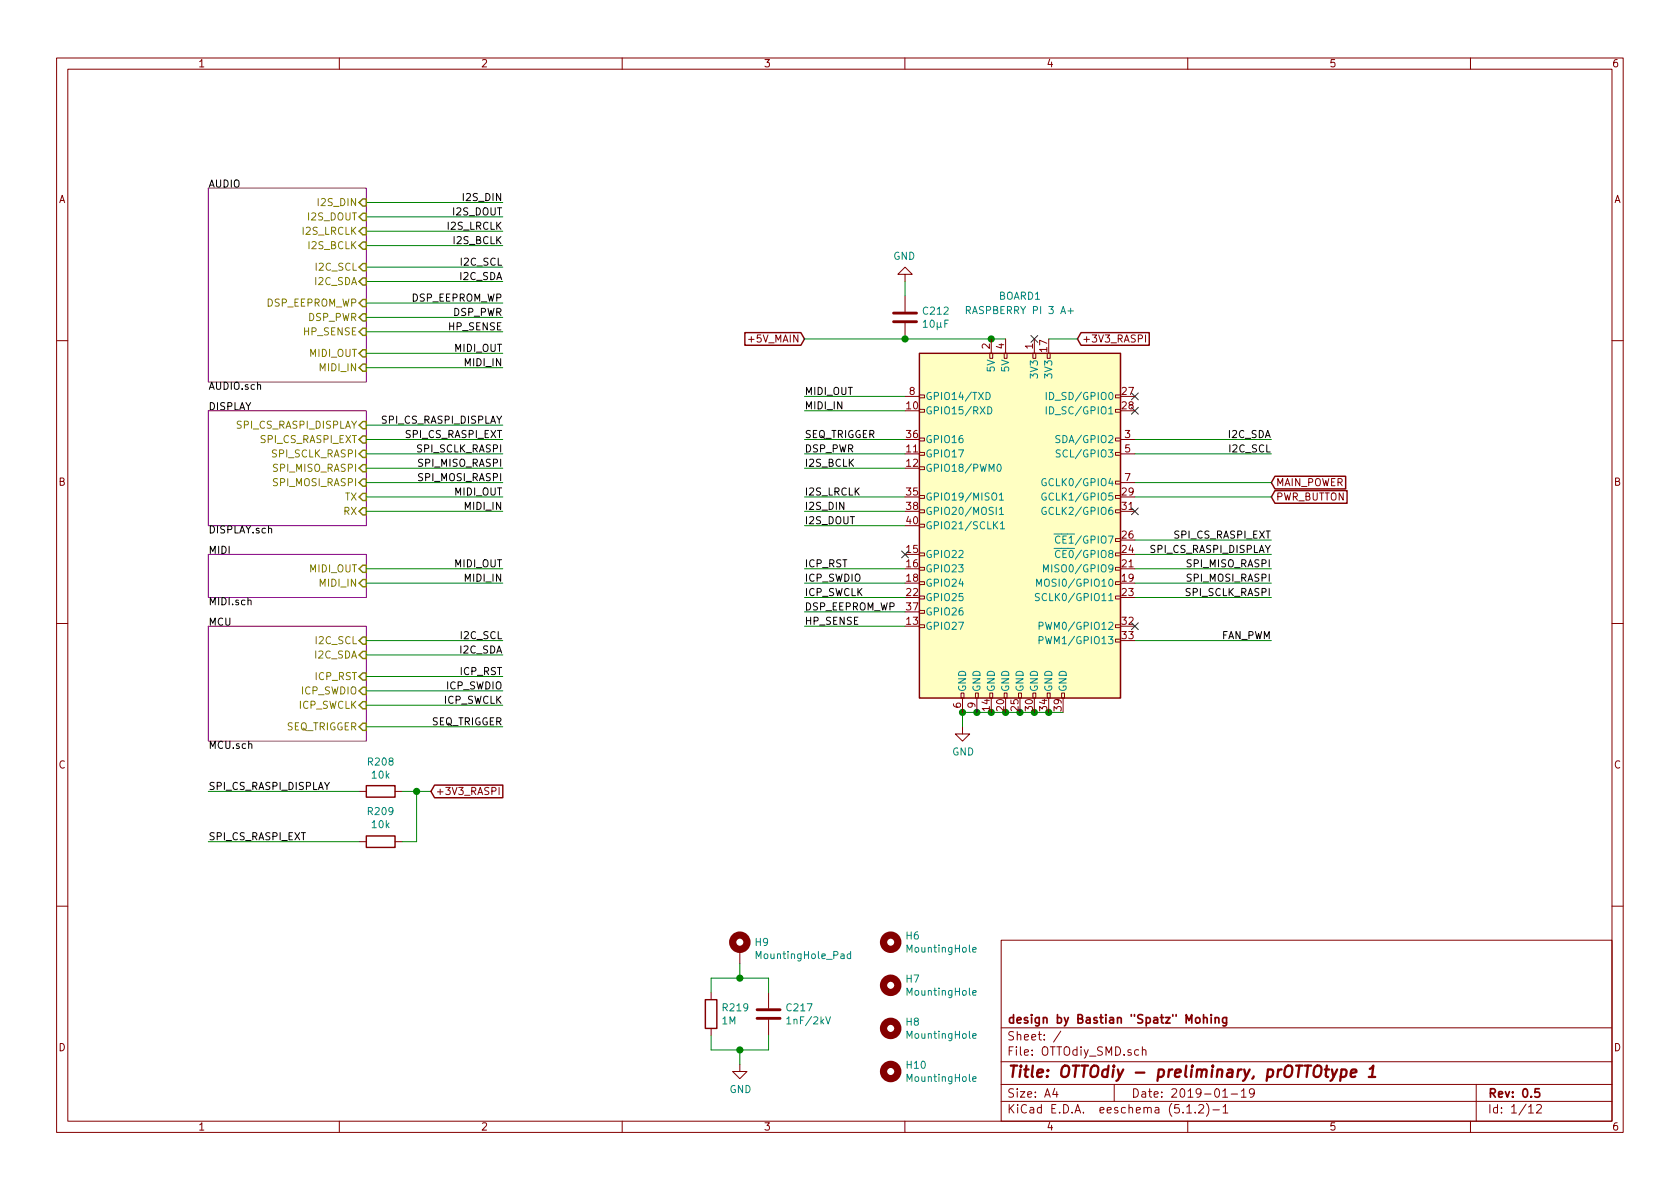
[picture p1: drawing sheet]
<svg xmlns="http://www.w3.org/2000/svg" width="297mm" height="210mm" viewBox="0 0 297 210" stroke-linecap="round" stroke-linejoin="round" font-family="sans-serif">
<g fill="none" stroke="#840000" stroke-width=".18">
<path d="M10 10.3h277v189.9h-277zM12 12.2h273v186.1h-273zM60 10.3v1.9M110 10.3v1.9M160 10.3v1.9M210 10.3v1.9M260 10.3v1.9M160 48.5h1.3l-1.3-1.3-1.3 1.3h1.3v1.3M160 52.3v2.8M160 57.1v2.8M175.3 59.9v2.6M177.8 59.9v2.6"/>
<path d="M182.9 59.9v2.6M202.5 59.2v1.3M10 60.2h2M160 70.1h2.6M162.6 77.5h.8v.5h-.8zM162.6 72.4h.8v.5h-.8zM162.6 69.8h.8v.6h-.8zM175 62.5h.5v.9h-.5zM177.5 62.5h.6v.9h-.6zM182.6 62.5h.5v.9h-.5zM185.2 62.5h.5v.9h-.5zM197.2 77.5h.9v.5h-.9z"/>
<path d="M197.2 72.4h.9v.5h-.9zM197.2 69.8h.9v.6h-.9zM198.1 77.7h2.6M285 60.2h2M162.6 97.8h.8v.5h-.8zM162.6 92.7h.8v.5h-.8zM162.6 90.2h.8v.5h-.8zM162.6 87.6h.8v.5h-.8zM162.6 82.5h.8v.6h-.8zM162.6 80h.8v.5h-.8zM197.2 97.8h.9v.5h-.9zM197.2 95.2h.9v.6h-.9z"/>
<path d="M197.2 90.2h.9v.5h-.9zM197.2 87.6h.9v.5h-.9zM197.2 85.1h.9v.5h-.9zM197.2 80h.9v.5h-.9zM198.1 80.3h2.6M198.1 85.3h2.6M10 110.3h2M162.6 110.5h.8v.5h-.8zM162.6 107.9h.8v.6h-.8zM162.6 105.4h.8v.5h-.8zM162.6 102.9h.8v.5h-.8zM162.6 100.3h.8v.5h-.8z"/>
<path d="M197.2 113h.9v.5h-.9zM197.2 110.5h.9v.5h-.9zM197.2 105.4h.9v.5h-.9zM197.2 102.9h.9v.5h-.9zM197.2 100.3h.9v.5h-.9zM285 110.3h2M63.5 139.9h1.3M69.8 139.9h1.3M88.2 139.2v1.3M169.9 122.5h.5v.9h-.5zM170.2 128.5v1.3h1.2l-1.2 1.3-1.3-1.3h1.3M170.2 123.4v2.6"/>
<path d="M172.5 122.5h.5v.9h-.5zM172.7 123.4v2.6M175 122.5h.5v.9h-.5zM177.5 122.5h.6v.9h-.6zM180.1 122.5h.5v.9h-.5zM182.6 122.5h.5v.9h-.5zM185.2 122.5h.5v.9h-.5zM187.7 122.5h.5v.9h-.5zM63.5 148.8h1.3M69.8 148.8h1.3M10 160.2h2M125.7 175.5v1.3"/>
<path d="M130.8 167.9v2.5M135.9 175.5v2.8M177 166.3h108v32h-108zM285 160.2h2M60 198.3v1.9M110 198.3v1.9M125.7 181.9v1.2M130.8 188.2v1.3h1.3l-1.3 1.2-1.3-1.2h1.3M135.9 180.3v2.8M160 198.3v1.9M177 194.8h108M177 191.8h108"/>
<path d="M177 187.8h108M177 181.8h108M186.5 192.5l-.4 1h1M186.8 193v1M187.6 182.3l-1.3 2M197 191.8v3M201.3 185.7l-.4-.1-.3 .3 .1 .6 .2 .1 .4-.1M202 185.7l.2-.1 .3 .1 .1 .9M202 185.1v1.5M209.8 195.8l.5-.5v1.5M209.8 196.8h.9M210 198.3v1.9"/>
<path d="M211.3 196.7v.1M212 195.5l.2-.2h.3l.3 .5-.9 1h.9M213.3 195.1a1.71 1.71 0 0 1 0 2.3M214.5 196.3h1.1M216.2 194h.8M216.3 195.8l.4-.5v1.5M216.3 196.8h.8M217.7 193.5h1.1M219.5 193l.4-.5v1.5M219.5 194h.8M221.8 193.2l-.3 .3h-.3l-.3-.3v-.4l.2-.2 .4-.1 .2 .2a1.13 1.13 0 0 1-.2 1.2l-.4 .1M260 198.3v1.9"/>
<path d="M261 191.8v6.5M270.3 195.8l.4-.5v1.5M270.3 196.8h.8M271.7 195.5l.2-.2h.4l.2 .5-.9 1h.9"/>
</g>
<path d="M212.8 179.4v1.5M214.1 179.4v.2M214.1 179.9v1M214.9 179.9v1M216.9 179.9v1.2l-.3 .3h-.4M212.8 180.1l.2-.2 .4 .1v.9M214.9 180.1v-.1a.37 .37 0 0 1 .6 .1v.8M216.9 180l-.5-.1-.2 .3v.6l.2 .1 .5-.1M272.2 192.5h-.8v.7l.2-.1 .5 .1 .1 .2v.5l-.2 .1-.6-.1" fill="none" stroke="#840000" stroke-width=".3"/>
<path d="M236.4 189.1l-.9 1.8-.3 .2M237.2 189.2l.6-.1 .2 .2 .1 .2-.2 .8a.69 .69 0 0 1-.9 0M237.2 189.1l-.2 2M238.8 189.8l1-.2v-.4h-.8l-.2 1 .2 .2 .6-.1M242 190.4h1.2M242.2 189l.6-.6-.2 2" fill="none" stroke="#840000" stroke-width=".41"/>
<path d="M36.8 33.3h28v34.3h-28zM36.8 72.6h28v20.4h-28zM36.8 98h28v7.7h-28zM36.8 110.7h28v20.4h-28z" fill="none" stroke="#840084" stroke-width=".18"/>
<g fill="none" stroke="#848400" stroke-width=".25">
<path d="M64.1 35.2h.7v1.2h-.7l-.6-.6zM64.1 37.7h.7v1.3h-.7l-.6-.7zM64.1 40.3h.7v1.2h-.7l-.6-.6zM64.1 42.8h.7v1.3h-.7l-.6-.7zM64.1 46.6h.7v1.3h-.7l-.6-.7zM64.1 49.1h.7v1.3h-.7l-.6-.6zM64.1 58h.7v1.3h-.7l-.6-.6zM64.1 53h.7v1.2h-.7l-.6-.6zM64.1 55.5h.7v1.3h-.7l-.6-.7zM64.1 74.5h.7v1.3h-.7l-.6-.6zM64.1 79.6h.7v1.3h-.7l-.6-.6zM64.1 77.1h.7v1.3h-.7l-.6-.7z"/>
<path d="M64.1 64.4h.7v1.3h-.7l-.6-.7zM64.1 61.8h.7v1.3h-.7l-.6-.6zM64.1 99.9h.7v1.3h-.7l-.6-.6zM64.1 82.2h.7v1.2h-.7l-.6-.6zM64.1 84.7h.7v1.3h-.7l-.6-.7zM64.1 89.8h.7v1.3h-.7l-.6-.7zM64.1 87.2h.7v1.3h-.7l-.6-.6zM64.1 112.6h.7v1.3h-.7l-.6-.6zM64.1 115.2h.7v1.3h-.7l-.6-.7zM64.1 119h.7v1.3h-.7l-.6-.7zM64.1 102.5h.7v1.3h-.7l-.6-.7zM64.1 124.1h.7v1.2h-.7l-.6-.6z"/>
<path d="M64.1 121.5h.7v1.3h-.7l-.6-.6zM64.1 127.9h.7v1.3h-.7l-.6-.7z"/>
</g>
<path d="M43.8 106.2l.2-.1 .3 .1 .1 .8" fill="none" stroke="#000" stroke-width=".18"/>
<path d="M131.7 58.8h9.9l.6 1.1-.6 1.2h-9.9zM191.1 58.8h12.1v2.3h-12.1l-.6-1.2zM162.6 62.5h35.5v60.9h-35.5zM225.4 86.8h12.8v2.2h-12.8l-.6-1.1zM225.4 84.2h12.5v2.3h-12.5l-.6-1.2zM64.8 138.9h5v2.1h-5zM76.8 138.8h12.1v2.3h-12.1l-.6-1.2zM64.8 147.8h5v2.1h-5zM124.7 176.8h2v5.1h-2z" fill="none" stroke="#840000" stroke-width=".25"/>
<path d="M182.3 59.3l1.2 1.2M183.5 59.3l-1.2 1.2M200.1 69.5l1.2 1.2M200.1 72l1.2 1.2M201.3 69.5l-1.2 1.2M201.3 72l-1.2 1.2M159.4 97.4l1.2 1.2M160.6 97.4l-1.2 1.2M200.1 89.8l1.2 1.2M201.3 89.8l-1.2 1.2M200.1 110.1l1.2 1.2M201.3 110.1l-1.2 1.2" fill="none" stroke="#000084" stroke-width=".18"/>
<path d="M158 56.9h4.1M158 55.4h4.1M133.9 178.6h4M133.9 180.1h4" fill="none" stroke="#840000" stroke-width=".51"/>
<g fill="#008400" stroke="#008400" stroke-width=".25">
<circle cx="160" cy="59.9" r=".51"/>
<circle cx="73.7" cy="139.9" r=".51"/>
<circle cx="172.7" cy="126" r=".51"/>
<circle cx="170.2" cy="126" r=".51"/>
<circle cx="185.4" cy="126" r=".51"/>
<circle cx="182.9" cy="126" r=".51"/>
<circle cx="180.3" cy="126" r=".51"/>
<circle cx="177.8" cy="126" r=".51"/>
<circle cx="175.3" cy="59.9" r=".51"/>
<circle cx="175.3" cy="126" r=".51"/>
<circle cx="130.8" cy="173" r=".51"/>
<circle cx="130.8" cy="185.7" r=".51"/>
</g>
<g fill="none" stroke="#008400" stroke-width=".18">
<path d="M64.8 35.8h24.1M64.8 38.3h24.1M64.8 40.9h24.1M64.8 43.4h24.1M64.8 47.2h24.1M64.8 49.8h24.1M64.8 58.7h24.1M64.8 53.6h24.1M64.8 56.1h24.1M142.2 59.9h35.6M160 49.8v2.5M185.4 59.9h5.1"/>
<path d="M64.8 75.2h24.1M64.8 77.7h24.1M64.8 62.5h24.1M64.8 65h24.1M142.2 77.7h17.8M142.2 70.1h17.8M142.2 72.6h17.8M200.7 77.7h24.1M64.8 80.3h24.1M64.8 82.8h24.1M64.8 85.3h24.1M64.8 87.9h24.1"/>
<path d="M64.8 90.4h24.1M142.2 80.3h17.8M142.2 82.8h17.8M142.2 87.9h17.8M142.2 90.4h17.8M142.2 93h17.8M200.7 80.3h24.1M200.7 85.3h24.1M200.7 95.5h24.1M200.7 98h24.1M200.7 87.9h24.1M64.8 100.6h24.1"/>
<path d="M64.8 103.1h24.1M64.8 113.3h24.1M64.8 115.8h24.1M64.8 119.6h24.1M142.2 100.6h17.8M142.2 103.1h17.8M142.2 105.7h17.8M142.2 110.7h17.8M142.2 108.2h17.8M200.7 100.6h24.1M200.7 103.1h24.1M200.7 113.3h24.1"/>
<path d="M200.7 105.7h24.1M36.8 139.9h26.7M64.8 122.2h24.1M64.8 124.7h24.1M64.8 128.5h24.1M71.1 139.9h5.1M73.7 139.9v8.9h-2.6M188 126h-17.8v2.5M36.8 148.8h26.7M125.7 175.5v-2.5h10.2v2.5M130.8 170.4v2.6M125.7 183.1v2.6h10.2v-2.6"/>
<path d="M130.8 185.7v2.5"/>
</g>
<g fill="none" stroke="#840000" stroke-width="1.3">
<circle cx="130.8" cy="166.6" r="1.27"/>
<circle cx="157.5" cy="166.6" r="1.27"/>
<circle cx="157.5" cy="174.2" r="1.27"/>
<circle cx="157.5" cy="189.5" r="1.27"/>
<circle cx="157.5" cy="181.9" r="1.27"/>
</g>
<g fill="none" stroke="#008484" stroke-width=".18">
<path d="M170.9 54.9l.6-.1v-.5l-.2-.1h-.4v1.3M188.8 55h1M174.3 69.4a.64 .64 0 0 1 .8 .6 .64 .64 0 0 1-.8 .7zM174.7 71.9a.64 .64 0 0 1 .7 .7 .64 .64 0 0 1-.7 .6zM185 69.4v1.3M185 71.9v1.3M187.4 77.1l-.5-.1-.2 .3 .1 .3 .6 .2v.4l-.3 .1-.4-.1M187.5 79.6l-.5-.1-.2 .2v.3l.6 .3 .1 .3-.3 .2h-.5M175.8 92.8l.6 .7M176.4 82.2l.2-.1a.67 .67 0 0 1 .4 .6 .67 .67 0 0 1-.4 .7l-.3-.5zM176.4 92.2l-.7 .8M176.7 87.5l.4-.3v1.2"/>
<path d="M176.7 90.1l.4-.4v1.3M176.7 88.4h.7M176.7 91h.7M176.9 92.6l.3-.4v1.3M176.9 93.5h.7M184.9 87.2a.59 .59 0 0 0-.7 .6 .59 .59 0 0 0 .7 .6l.1-.5h-.3M184.9 89.8a.59 .59 0 0 0-.7 .6 .59 .59 0 0 0 .7 .5l.1-.5h-.3M184.9 84.7a.59 .59 0 0 0-.7 .6 .59 .59 0 0 0 .7 .5l.1-.4h-.3M186.4 97h1.2M186.4 94.4h1.2M187.4 97.5a.6 .6 0 0 0-.8 .4 .6 .6 0 0 0 .5 .7l.3-.1M187.4 94.9a.6 .6 0 0 0-.8 .4 .6 .6 0 0 0 .5 .8l.3-.2"/>
<path d="M183.3 103.7v-1.3l.4 .9 .4-.9v1.3M183.7 110.7l.7-.1v-.4l-.2-.2h-.5v1.3M183.7 113.2l.7-.1v-.4l-.2-.1h-.5v1.2M183.8 105l-.5-.1-.2 .2 .1 .4 .5 .2 .1 .3-.3 .2h-.4M184.5 101.1v-1.2l.4 .9 .4-.9v1.2M146 179.8l.4 1.3 .4-1.3M150.4 168.7h-.4l-.2 .2 .1 .6h.5M150.4 168.2v1.3M172 167.9l.6-.1-.1-.2-.3-.1-.2 .2 .1 .6h.4M172 175.6l.6-.1-.1-.3h-.3l-.2 .1 .1 .6h.4M172 183.2l.6-.1-.1-.3h-.3l-.2 .2 .1 .6h.4M172 190.8l.6-.1-.1-.3h-.3l-.2 .2 .1 .6h.4"/>
</g>
<path d="M162.6 62.5h35.5v60.9h-35.5z" fill="#ffffc2" stroke="#ffffc2" stroke-width=".18"/>
<text font-size="2.8" fill="#840000" x="178" y="190.5">Title: OTTOdiy - preliminary, prOTTOtype 1</text>
<g font-size="2.1" fill="#840000">
<text x="178" y="184">Sheet: /</text>
<text x="178" y="181">design by Bastian &quot;Spatz&quot; Mohing</text>
<text x="178" y="186.7">File: OTTOdiy_SMD.sch</text>
<text x="178" y="196.9">KiCad E.D.A. eeschema (5.1.2)-1</text>
<text x="178" y="194.1">Size: A4</text>
<text x="200" y="194.1">Date: 2019-01-19</text>
<text x="263" y="194.1">Rev: 0.5</text>
<text x="263" y="196.9">Id: 1/12</text>
</g>
<g font-size="1.8" fill="#840000">
<text x="35" y="11.9">1</text>
<text x="85" y="11.9">2</text>
<text x="135" y="11.9">3</text>
<text x="185" y="11.9">4</text>
<text x="235" y="11.9">5</text>
<text x="285" y="11.9">6</text>
<text x="10.4" y="35.9">A</text>
<text x="285.4" y="35.9">A</text>
<text x="132.8" y="60.6">+5V_MAIN</text>
<text x="175" y="61.7" transform="rotate(-90 175 61.7)">2</text>
<text x="177.5" y="61.7" transform="rotate(-90 177.5 61.7)">4</text>
<text x="182.6" y="61.7" transform="rotate(-90 182.6 61.7)">1</text>
<text x="185.2" y="62.2" transform="rotate(-90 185.2 62.2)">17</text>
<text x="191.3" y="60.6">+3V3_RASPI</text>
<text x="160.8" y="69.8">8</text>
<text x="198.4" y="69.8">27</text>
<text x="160.3" y="72.4">10</text>
<text x="160.3" y="77.5">36</text>
<text x="198.4" y="72.4">28</text>
<text x="198.9" y="77.5">3</text>
<text x="160.3" y="80">11</text>
<text x="160.3" y="82.5">12</text>
<text x="198.9" y="80">5</text>
<text x="10.4" y="85.9">B</text>
<text x="160.3" y="87.6">35</text>
<text x="198.4" y="87.6">29</text>
<text x="198.9" y="85.1">7</text>
<text x="225.6" y="88.5">PWR_BUTTON</text>
<text x="225.6" y="86">MAIN_POWER</text>
<text x="285.4" y="85.9">B</text>
<text x="160.3" y="90.2">38</text>
<text x="160.3" y="92.7">40</text>
<text x="198.4" y="95.2">26</text>
<text x="198.4" y="90.2">31</text>
<text x="160.3" y="97.8">15</text>
<text x="160.3" y="100.3">16</text>
<text x="198.4" y="100.3">21</text>
<text x="198.4" y="97.8">24</text>
<text x="160.3" y="102.9">18</text>
<text x="160.3" y="105.4">22</text>
<text x="160.3" y="107.9">37</text>
<text x="198.4" y="102.9">19</text>
<text x="198.4" y="105.4">23</text>
<text x="160.3" y="110.5">13</text>
<text x="198.4" y="110.5">32</text>
<text x="198.4" y="113">33</text>
<text x="169.9" y="125.2" transform="rotate(-90 169.9 125.2)">6</text>
<text x="172.5" y="125.2" transform="rotate(-90 172.5 125.2)">9</text>
<text x="175" y="125.7" transform="rotate(-90 175 125.7)">14</text>
<text x="177.5" y="125.7" transform="rotate(-90 177.5 125.7)">20</text>
<text x="180.1" y="125.7" transform="rotate(-90 180.1 125.7)">25</text>
<text x="182.6" y="125.7" transform="rotate(-90 182.6 125.7)">30</text>
<text x="185.2" y="125.7" transform="rotate(-90 185.2 125.7)">34</text>
<text x="187.7" y="125.7" transform="rotate(-90 187.7 125.7)">39</text>
<text x="10.4" y="135.9">C</text>
<text x="285.4" y="135.9">C</text>
<text x="77" y="140.6">+3V3_RASPI</text>
<text x="10.4" y="185.9">D</text>
<text x="285.4" y="185.9">D</text>
<text x="35" y="199.9">1</text>
<text x="85" y="199.9">2</text>
<text x="135" y="199.9">3</text>
<text x="185" y="199.9">4</text>
<text x="235" y="199.9">5</text>
<text x="285" y="199.9">6</text>
</g>
<g font-size="1.8">
<text x="36.8" y="33.2">AUDIO</text>
<text x="82.2" y="35.6">I2S_DIN</text>
<text x="79.3" y="40.6">I2S_LRCLK</text>
<text x="80.2" y="38.1">I2S_DOUT</text>
<text x="80.3" y="43.2">I2S_BCLK</text>
<text x="81.6" y="47">I2C_SCL</text>
<text x="72.8" y="53.3">DSP_EEPROM_WP</text>
<text x="81.4" y="49.5">I2C_SDA</text>
<text x="79.5" y="58.4">HP_SENSE</text>
<text x="80.2" y="55.9">DSP_PWR</text>
<text x="80.4" y="62.2">MIDI_OUT</text>
<text x="82.4" y="64.8">MIDI_IN</text>
<text x="36.8" y="68.9">AUDIO.sch</text>
<text x="142.2" y="69.8">MIDI_OUT</text>
<text x="36.8" y="72.5">DISPLAY</text>
<text x="67.6" y="74.9">SPI_CS_RASPI_DISPLAY</text>
<text x="71.8" y="77.5">SPI_CS_RASPI_EXT</text>
<text x="142.2" y="72.4">MIDI_IN</text>
<text x="142.2" y="77.5">SEQ_TRIGGER</text>
<text x="217.3" y="77.5">I2C_SDA</text>
<text x="73.9" y="80">SPI_SCLK_RASPI</text>
<text x="74.1" y="82.5">SPI_MISO_RASPI</text>
<text x="142.2" y="82.5">I2S_BCLK</text>
<text x="142.2" y="80">DSP_PWR</text>
<text x="217.5" y="80">I2C_SCL</text>
<text x="74.1" y="85.1">SPI_MOSI_RASPI</text>
<text x="80.4" y="87.6">MIDI_OUT</text>
<text x="142.2" y="87.6">I2S_LRCLK</text>
<text x="36.8" y="94.3">DISPLAY.sch</text>
<text x="82.4" y="90.2">MIDI_IN</text>
<text x="142.2" y="90.2">I2S_DIN</text>
<text x="142.2" y="92.7">I2S_DOUT</text>
<text x="207.7" y="95.2">SPI_CS_RASPI_EXT</text>
<text x="36.8" y="97.9">MIDI</text>
<text x="80.4" y="100.3">MIDI_OUT</text>
<text x="142.2" y="100.3">ICP_RST</text>
<text x="203.5" y="97.8">SPI_CS_RASPI_DISPLAY</text>
<text x="210" y="100.3">SPI_MISO_RASPI</text>
<text x="36.8" y="107">MIDI.sch</text>
<text x="82.4" y="102.9">MIDI_IN</text>
<text x="142.2" y="102.9">ICP_SWDIO</text>
<text x="142.2" y="105.4">ICP_SWCLK</text>
<text x="142.2" y="107.9">DSP_EEPROM_WP</text>
<text x="209.8" y="105.4">SPI_SCLK_RASPI</text>
<text x="210" y="102.9">SPI_MOSI_RASPI</text>
<text x="36.8" y="110.6">MCU</text>
<text x="81.6" y="113">I2C_SCL</text>
<text x="142.2" y="110.5">HP_SENSE</text>
<text x="215.8" y="113">FAN_PWM</text>
<text x="81.4" y="119.4">ICP_RST</text>
<text x="81.4" y="115.6">I2C_SDA</text>
<text x="78.5" y="124.5">ICP_SWCLK</text>
<text x="79" y="121.9">ICP_SWDIO</text>
<text x="76.1" y="128.3">SEQ_TRIGGER</text>
<text x="36.8" y="132.4">MCU.sch</text>
<text x="36.8" y="139.7">SPI_CS_RASPI_DISPLAY</text>
<text x="36.8" y="148.6">SPI_CS_RASPI_EXT</text>
</g>
<g font-size="1.8" fill="#848400">
<text x="53.6" y="41.5">I2S_LRCLK</text>
<text x="54.6" y="39">I2S_DOUT</text>
<text x="56.6" y="36.4">I2S_DIN</text>
<text x="54.7" y="44.1">I2S_BCLK</text>
<text x="56" y="47.9">I2C_SCL</text>
<text x="55.8" y="50.4">I2C_SDA</text>
<text x="47.1" y="54.2">DSP_EEPROM_WP</text>
<text x="53.8" y="59.3">HP_SENSE</text>
<text x="54.5" y="56.8">DSP_PWR</text>
<text x="54.8" y="63.1">MIDI_OUT</text>
<text x="56.8" y="65.7">MIDI_IN</text>
<text x="41.9" y="75.8">SPI_CS_RASPI_DISPLAY</text>
<text x="46.2" y="78.4">SPI_CS_RASPI_EXT</text>
<text x="48.2" y="80.9">SPI_SCLK_RASPI</text>
<text x="48.5" y="83.4">SPI_MISO_RASPI</text>
<text x="48.5" y="86">SPI_MOSI_RASPI</text>
<text x="61" y="88.5">TX</text>
<text x="60.8" y="91.1">RX</text>
<text x="54.8" y="101.2">MIDI_OUT</text>
<text x="56.8" y="103.8">MIDI_IN</text>
<text x="56" y="113.9">I2C_SCL</text>
<text x="55.8" y="116.5">I2C_SDA</text>
<text x="52.8" y="125.3">ICP_SWCLK</text>
<text x="53.3" y="122.8">ICP_SWDIO</text>
<text x="55.8" y="120.3">ICP_RST</text>
<text x="50.5" y="129.2">SEQ_TRIGGER</text>
</g>
<g font-size="1.8" fill="#008484">
<text x="157.9" y="45.9">GND</text>
<text x="176.6" y="53">BOARD1</text>
<text x="163.3" y="55.6">C212</text>
<text x="163.4" y="58">10µF</text>
<text x="171.6" y="55.5">RASPBERRY PI 3 A+</text>
<text x="175.9" y="65.7" transform="rotate(-90 175.9 65.7)">5V</text>
<text x="178.4" y="65.7" transform="rotate(-90 178.4 65.7)">5V</text>
<text x="163.6" y="70.7">GPIO14/TXD</text>
<text x="183.5" y="66.6" transform="rotate(-90 183.5 66.6)">3V3</text>
<text x="186" y="70.7">ID_SD/GPIO0</text>
<text x="186.1" y="66.6" transform="rotate(-90 186.1 66.6)">3V3</text>
<text x="163.6" y="73.3">GPIO15/RXD</text>
<text x="186" y="73.3">ID_SC/GPIO1</text>
<text x="163.6" y="80.9">GPIO17</text>
<text x="163.6" y="83.4">GPIO18/PWM0</text>
<text x="163.6" y="78.4">GPIO16</text>
<text x="187.5" y="78.4">SDA/GPIO2</text>
<text x="187.7" y="80.9">SCL/GPIO3</text>
<text x="163.6" y="88.5">GPIO19/MISO1</text>
<text x="185.2" y="88.5">GCLK1/GPIO5</text>
<text x="185.2" y="86">GCLK0/GPIO4</text>
<text x="163.6" y="91.1">GPIO20/MOSI1</text>
<text x="163.6" y="93.6">GPIO21/SCLK1</text>
<text x="185.2" y="91.1">GCLK2/GPIO6</text>
<text x="163.6" y="98.7">GPIO22</text>
<text x="163.6" y="101.2">GPIO23</text>
<text x="185.7" y="101.2">MISO0/GPIO9</text>
<text x="187.8" y="98.7">CE0/GPIO8</text>
<text x="187.8" y="96.1">CE1/GPIO7</text>
<text x="163.6" y="103.8">GPIO24</text>
<text x="163.6" y="106.3">GPIO25</text>
<text x="184.4" y="106.3">SCLK0/GPIO11</text>
<text x="184.7" y="103.8">MOSI0/GPIO10</text>
<text x="163.6" y="111.4">GPIO27</text>
<text x="163.6" y="108.8">GPIO26</text>
<text x="184.9" y="111.4">PWM0/GPIO12</text>
<text x="184.9" y="113.9">PWM1/GPIO13</text>
<text x="170.8" y="122.4" transform="rotate(-90 170.8 122.4)">GND</text>
<text x="173.4" y="122.4" transform="rotate(-90 173.4 122.4)">GND</text>
<text x="175.9" y="122.4" transform="rotate(-90 175.9 122.4)">GND</text>
<text x="178.4" y="122.4" transform="rotate(-90 178.4 122.4)">GND</text>
<text x="181" y="122.4" transform="rotate(-90 181 122.4)">GND</text>
<text x="183.5" y="122.4" transform="rotate(-90 183.5 122.4)">GND</text>
<text x="186.1" y="122.4" transform="rotate(-90 186.1 122.4)">GND</text>
<text x="188.6" y="122.4" transform="rotate(-90 188.6 122.4)">GND</text>
<text x="65.2" y="135.4">R208</text>
<text x="65.8" y="137.7">10k</text>
<text x="168.4" y="133.6">GND</text>
<text x="65.2" y="144.1">R209</text>
<text x="65.8" y="146.5">10k</text>
<text x="133.6" y="167.3">H9</text>
<text x="160.2" y="166.1">H6</text>
<text x="134.1" y="169.6">MountingHole_Pad</text>
<text x="160.2" y="173.8">H7</text>
<text x="160.6" y="168.4">MountingHole</text>
<text x="127.9" y="178.8">R219</text>
<text x="139.2" y="178.8">C217</text>
<text x="160.6" y="176.1">MountingHole</text>
<text x="127.7" y="181.1">1M</text>
<text x="139.5" y="181.1">1nF/2kV</text>
<text x="160.2" y="181.4">H8</text>
<text x="160.6" y="183.7">MountingHole</text>
<text x="160.4" y="189">H10</text>
<text x="160.6" y="191.3">MountingHole</text>
<text x="129" y="193.3">GND</text>
</g>
</svg>
